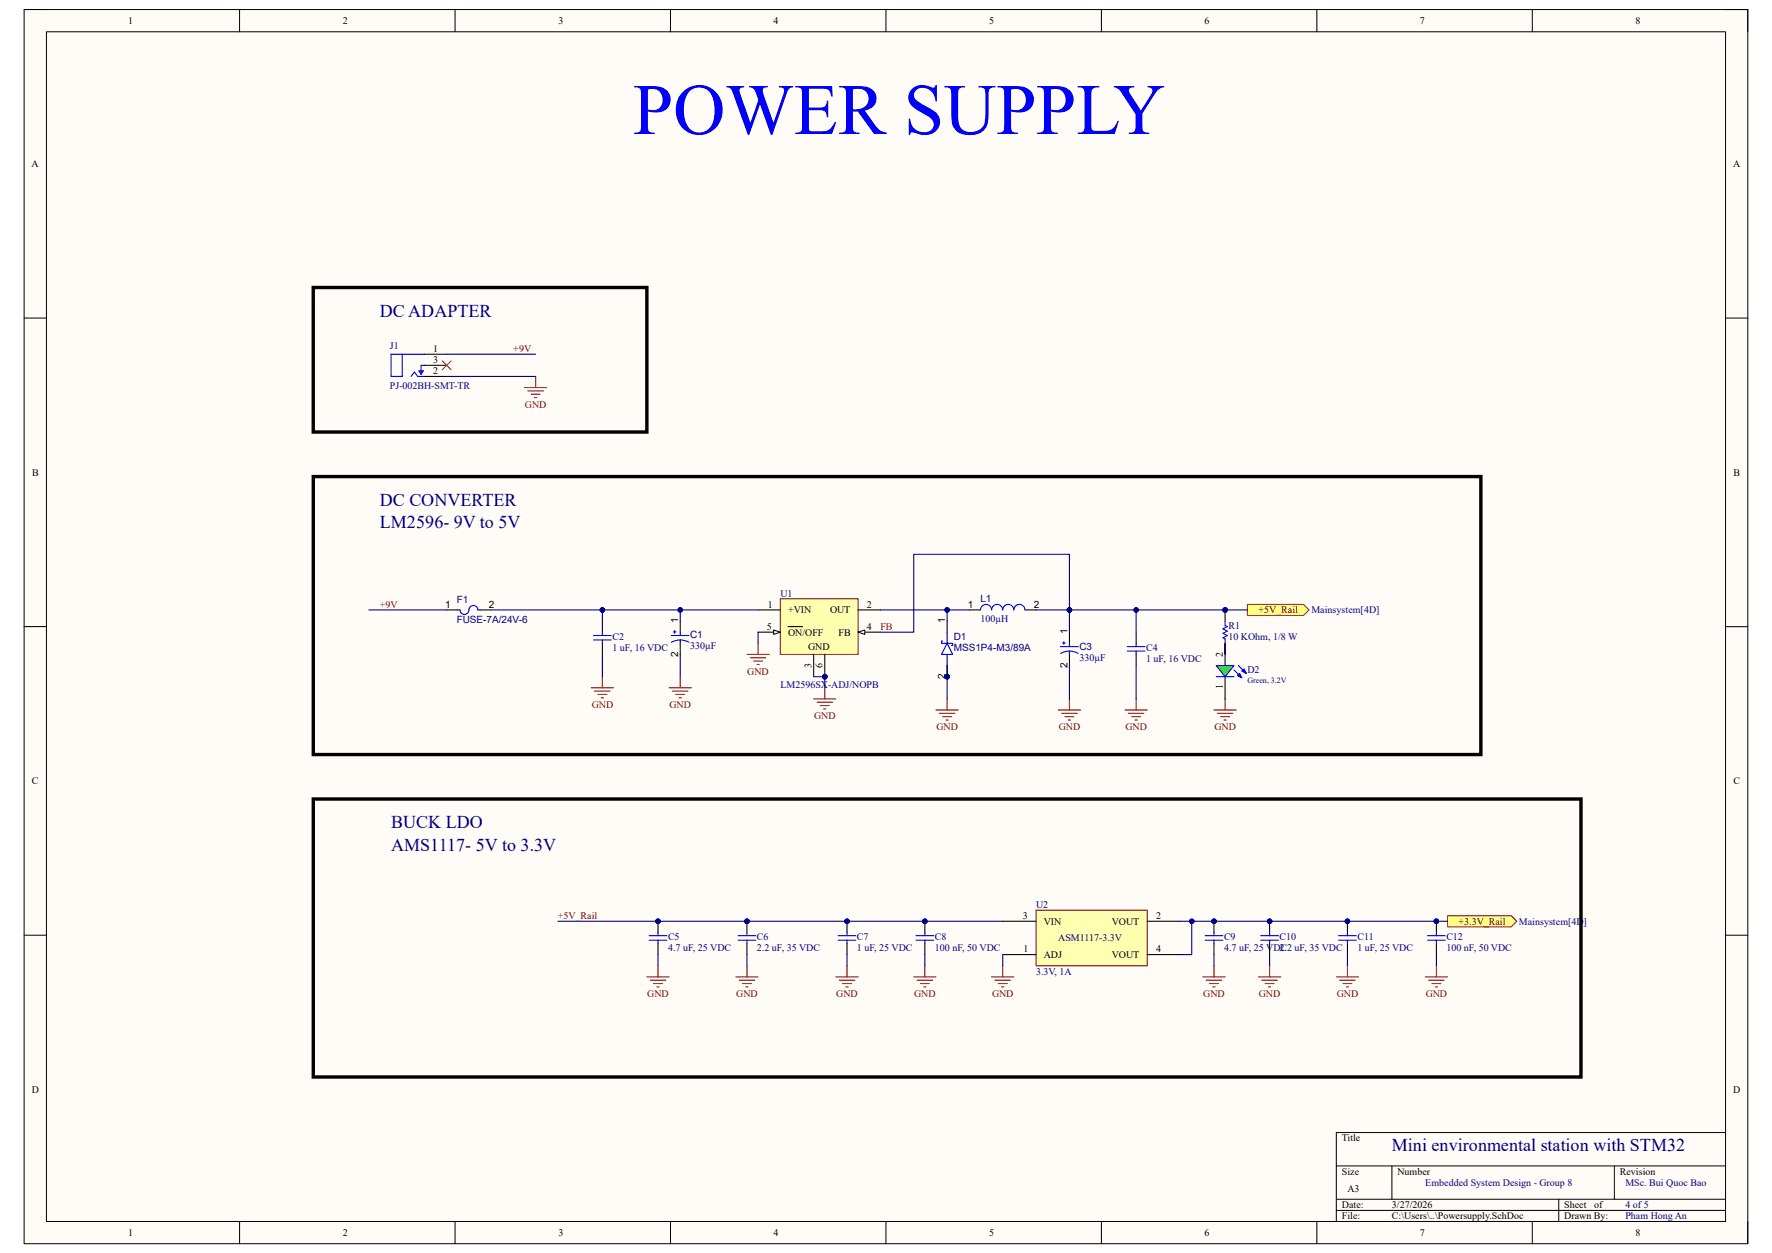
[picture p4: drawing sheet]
<svg xmlns="http://www.w3.org/2000/svg" width="420mm" height="297mm" viewBox="0 0 420 297" stroke-linecap="round" stroke-linejoin="round" font-family="sans-serif">
<path d="M5.7 2.3h408.6v292.5h-408.6z" fill-rule="evenodd" fill="#fffcf8"/>
<path d="M5.7 2.3h408.6v292.5h-408.6z" fill="none" stroke="#000" stroke-width=".24"/>
<path d="M11 7.5h398v282h-398z" fill-rule="evenodd" fill="#fffcf8"/>
<g fill="none" stroke="#000" stroke-width=".24">
<path d="M5.7 2.3h5.3M11 7.5h398v282h-398zM56.8 2.3v5.2M107.8 2.3v5.2M158.9 2.3v5.2M210 2.3v5.2M261 2.3v5.2M312.1 2.3v5.2M363.2 2.3v5.2M409 2.3h5.3v5.2M5.7 75.4h5.3M409 75.4h5.3"/>
<path d="M5.7 148.5h5.3M409 148.5h5.3M5.7 221.7h5.3M409 221.7h5.3M316.7 276.4h92.3M329.9 276.4v7.9M382.6 276.4v7.9M409 268.5h-92.3v21M56.8 289.5v5.3M107.9 289.5v5.3M158.9 289.5v5.3M210 289.5v5.3"/>
<path d="M261 289.5v5.3M312.1 289.5v5.3M316.7 284.3h92.3M316.7 286.9h92.3M363.2 289.5v5.3M369.4 284.3v5.2M414.3 289.5v5.3"/>
</g>
<path d="M245.6 215.7h26.3v13.2h-26.3z" fill-rule="evenodd" fill="#ffffb0"/>
<path d="M245.6 215.7h26.3v13.2h-26.3z" fill="none" stroke="#800000" stroke-width=".24"/>
<path d="M237.7 218.4h7.9M271.9 218.4h7.9M237.7 226.3h7.9M271.9 226.3h7.9" fill="none" stroke="#000" stroke-width=".25"/>
<path d="M216.6 231.6h5.2M217.4 232.3h3.7M218.2 233.1h2.1M218.9 233.9h.6M219.2 228.9v2.7" fill="none" stroke="#800000" stroke-width=".25"/>
<circle cx="156" cy="218.4" r=".52" fill="#000080"/>
<circle cx="156" cy="218.4" r=".52" fill="none" stroke="#000080" stroke-width=".24"/>
<path d="M156 218.4v2.6" fill="none" stroke="#000" stroke-width=".25"/>
<circle cx="156" cy="218.4" r=".52" fill="#000080"/>
<circle cx="156" cy="218.4" r=".52" fill="none" stroke="#000080" stroke-width=".24"/>
<path d="M156 223.6v2.7" fill="none" stroke="#000" stroke-width=".25"/>
<path d="M153.8 221.8h4.3M153.8 222.9h4.3M156 221v.8M156 222.9v.7" fill="none" stroke="#00f" stroke-width=".25"/>
<circle cx="287.7" cy="218.4" r=".52" fill="#000080"/>
<circle cx="287.7" cy="218.4" r=".52" fill="none" stroke="#000080" stroke-width=".24"/>
<path d="M287.7 218.4v2.6" fill="none" stroke="#000" stroke-width=".25"/>
<circle cx="287.7" cy="218.4" r=".52" fill="#000080"/>
<circle cx="287.7" cy="218.4" r=".52" fill="none" stroke="#000080" stroke-width=".24"/>
<path d="M287.7 223.6v2.7" fill="none" stroke="#000" stroke-width=".25"/>
<path d="M285.6 221.8h4.2M285.6 222.9h4.2M287.7 221v.8M287.7 222.9v.7" fill="none" stroke="#00f" stroke-width=".25"/>
<circle cx="177" cy="218.4" r=".52" fill="#000080"/>
<circle cx="177" cy="218.4" r=".52" fill="none" stroke="#000080" stroke-width=".24"/>
<path d="M177 218.4v2.6" fill="none" stroke="#000" stroke-width=".25"/>
<circle cx="177" cy="218.4" r=".52" fill="#000080"/>
<circle cx="177" cy="218.4" r=".52" fill="none" stroke="#000080" stroke-width=".24"/>
<path d="M177 223.6v2.7" fill="none" stroke="#000" stroke-width=".25"/>
<path d="M174.9 221.8h4.2M174.9 222.9h4.2M177 221v.8M177 222.9v.7" fill="none" stroke="#00f" stroke-width=".25"/>
<circle cx="200.8" cy="218.4" r=".52" fill="#000080"/>
<circle cx="200.8" cy="218.4" r=".52" fill="none" stroke="#000080" stroke-width=".24"/>
<path d="M200.8 218.4v2.6" fill="none" stroke="#000" stroke-width=".25"/>
<circle cx="200.8" cy="218.4" r=".52" fill="#000080"/>
<circle cx="200.8" cy="218.4" r=".52" fill="none" stroke="#000080" stroke-width=".24"/>
<path d="M200.8 223.6v2.7" fill="none" stroke="#000" stroke-width=".25"/>
<path d="M198.6 221.8h4.3M198.6 222.9h4.3M200.8 221v.8M200.8 222.9v.7" fill="none" stroke="#00f" stroke-width=".25"/>
<circle cx="219.2" cy="218.4" r=".52" fill="#000080"/>
<circle cx="219.2" cy="218.4" r=".52" fill="none" stroke="#000080" stroke-width=".24"/>
<path d="M219.2 218.4v2.6" fill="none" stroke="#000" stroke-width=".25"/>
<circle cx="219.2" cy="218.4" r=".52" fill="#000080"/>
<circle cx="219.2" cy="218.4" r=".52" fill="none" stroke="#000080" stroke-width=".24"/>
<path d="M219.2 223.6v2.7" fill="none" stroke="#000" stroke-width=".25"/>
<path d="M217.1 221.8h4.2M217.1 222.9h4.2M219.2 221v.8M219.2 222.9v.7" fill="none" stroke="#00f" stroke-width=".25"/>
<circle cx="300.9" cy="218.4" r=".52" fill="#000080"/>
<circle cx="300.9" cy="218.4" r=".52" fill="none" stroke="#000080" stroke-width=".24"/>
<path d="M300.9 218.4v2.6" fill="none" stroke="#000" stroke-width=".25"/>
<circle cx="300.9" cy="218.4" r=".52" fill="#000080"/>
<circle cx="300.9" cy="218.4" r=".52" fill="none" stroke="#000080" stroke-width=".24"/>
<path d="M300.9 223.6v2.7" fill="none" stroke="#000" stroke-width=".25"/>
<path d="M298.8 221.8h4.2M298.8 222.9h4.2M300.9 221v.8M300.9 222.9v.7" fill="none" stroke="#00f" stroke-width=".25"/>
<circle cx="319.4" cy="218.4" r=".52" fill="#000080"/>
<circle cx="319.4" cy="218.4" r=".52" fill="none" stroke="#000080" stroke-width=".24"/>
<path d="M319.4 218.4v2.6" fill="none" stroke="#000" stroke-width=".25"/>
<circle cx="319.4" cy="218.4" r=".52" fill="#000080"/>
<circle cx="319.4" cy="218.4" r=".52" fill="none" stroke="#000080" stroke-width=".24"/>
<path d="M319.4 223.6v2.7" fill="none" stroke="#000" stroke-width=".25"/>
<path d="M317.3 221.8h4.2M317.3 222.9h4.2M319.4 221v.8M319.4 222.9v.7" fill="none" stroke="#00f" stroke-width=".25"/>
<circle cx="340.4" cy="218.4" r=".52" fill="#000080"/>
<circle cx="340.4" cy="218.4" r=".52" fill="none" stroke="#000080" stroke-width=".24"/>
<path d="M340.4 218.4v2.6" fill="none" stroke="#000" stroke-width=".25"/>
<circle cx="340.4" cy="218.4" r=".52" fill="#000080"/>
<circle cx="340.4" cy="218.4" r=".52" fill="none" stroke="#000080" stroke-width=".24"/>
<path d="M142.8 147.2v2.6M142.8 152.5v2.6M269.3 149.8v2.7M269.3 155.1v2.7M290.4 152.5v5.3M290.4 160.4v5.3M340.4 223.6v2.7" fill="none" stroke="#000" stroke-width=".25"/>
<path d="M140.7 150.6h4.2M140.7 151.7h4.2M142.8 149.8v.8M142.8 151.7v.8M267.2 153.3h4.2M267.2 154.3h4.2M269.3 152.5v.8M269.3 154.3v.8M338.3 221.8h4.3M338.3 222.9h4.3M340.4 221v.8M340.4 222.9v.7" fill="none" stroke="#00f" stroke-width=".25"/>
<g fill="none" stroke="#800000" stroke-width=".25">
<path d="M177 155.1h5.3M177.8 155.9h3.7M178.6 156.7h2.1M179.4 157.5h.5M179.7 152.5v2.6M140.1 163h5.3M140.9 163.8h3.7M141.7 164.6h2.1M142.5 165.4h.5M142.8 160.4v2.6M158.6 163h5.3M159.4 163.8h3.7"/>
<path d="M160.2 164.6h2.1M161 165.4h.5M161.2 160.4v2.6M192.8 165.7h5.3M193.6 166.5h3.7M194.4 167.2h2.1M195.2 168h.5M195.5 163v2.7M221.8 168.3h5.3M222.6 169.1h3.7M223.4 169.9h2.1M224.2 170.7h.5"/>
<path d="M224.5 165.7v2.6M250.8 168.3h5.3M251.6 169.1h3.7M252.4 169.9h2.1M253.2 170.7h.5M253.5 165.7v2.6M266.6 168.3h5.3M267.4 169.1h3.7M268.2 169.9h2.1M269 170.7h.5M269.3 165.7v2.6"/>
</g>
<path d="M288.3 157.8h4.2l-2.1 2.6z" fill="#0f0"/>
<path d="M288.3 157.8h4.2l-2.1 2.6zM292.5 158.8l1.8 1.9M293.5 157.8l1.9 1.8M288.3 160.4h4.2" fill="none" stroke="#00f" stroke-width=".25"/>
<path d="M294.9 158.5l.5 1.1-1.1-.5z" fill="#00f"/>
<path d="M294.9 158.5l.5 1.1-1.1-.5z" fill="none" stroke="#00f" stroke-width=".25"/>
<path d="M293.8 159.6l.5 1.1-1-.6z" fill="#00f"/>
<path d="M293.8 159.6l.5 1.1-1-.6z" fill="none" stroke="#00f" stroke-width=".25"/>
<circle cx="290.4" cy="144.6" r=".52" fill="#000080"/>
<circle cx="290.4" cy="144.6" r=".52" fill="none" stroke="#000080" stroke-width=".24"/>
<path d="M290.4 144.6v2.6" fill="none" stroke="#000" stroke-width=".25"/>
<circle cx="290.4" cy="144.6" r=".52" fill="#000080"/>
<circle cx="290.4" cy="144.6" r=".52" fill="none" stroke="#000080" stroke-width=".24"/>
<path d="M290.4 152.5v2.6" fill="none" stroke="#000" stroke-width=".25"/>
<path d="M290.4 147.2v1.1l.5 .2-1.1 .6 1.1 .5-1.1 .5 1.1 .5-1.1 .6 .6 .2v1.1" fill="none" stroke="#00f" stroke-width=".25"/>
<path d="M287.7 168.3h5.3M288.5 169.1h3.7M289.3 169.9h2.1M290.1 170.7h.5M290.4 165.7v2.6" fill="none" stroke="#800000" stroke-width=".25"/>
<path d="M295.6 143.3h13.3l1.4 1.3-1.4 1.3h-13.3z" fill-rule="evenodd" fill="#ffff80"/>
<path d="M295.6 143.3h13.3l1.4 1.3-1.4 1.3h-13.3z" fill="none" stroke="#800000" stroke-width=".24"/>
<path d="M343.1 217.1h15.1l1.3 1.3-1.3 1.3h-15.1z" fill-rule="evenodd" fill="#ffff80"/>
<path d="M343.1 217.1h15.1l1.3 1.3-1.3 1.3h-15.1z" fill="none" stroke="#800000" stroke-width=".24"/>
<g fill="none" stroke="#800000" stroke-width=".25">
<path d="M153.3 231.6h5.3M154.1 232.3h3.7M154.9 233.1h2.1M155.7 233.9h.5M156 228.9v2.7M174.4 231.6h5.3M175.2 232.3h3.7M176 233.1h2.1M176.8 233.9h.5M177 228.9v2.7M198.1 231.6h5.3M198.9 232.3h3.7"/>
<path d="M199.7 233.1h2.1M200.5 233.9h.5M200.8 228.9v2.7M285.1 231.6h5.3M285.9 232.3h3.7M286.7 233.1h2.1M287.5 233.9h.5M287.7 228.9v2.7M298.3 231.6h5.3M299.1 232.3h3.7M299.9 233.1h2.1M300.7 233.9h.5"/>
<path d="M300.9 228.9v2.7M316.7 231.6h5.3M317.5 232.3h3.7M318.3 233.1h2.1M319.1 233.9h.5M319.4 228.9v2.7M337.8 231.6h5.3M338.6 232.3h3.7M339.4 233.1h2.1M340.2 233.9h.5M340.4 228.9v2.7"/>
</g>
<circle cx="195.5" cy="160.4" r=".52" fill="#000080"/>
<circle cx="195.5" cy="160.4" r=".52" fill="none" stroke="#000080" stroke-width=".24"/>
<path d="M184.9 141.9h18.5v13.2h-18.5z" fill-rule="evenodd" fill="#ffffb0"/>
<path d="M184.9 141.9h18.5v13.2h-18.5z" fill="none" stroke="#800000" stroke-width=".24"/>
<path d="M179.7 144.6h5.2M192.8 155.1v5.3M203.4 144.6h5.3M203.4 149.8h5.3" fill="none" stroke="#000" stroke-width=".25"/>
<path d="M203.4 149.8l1.6-.5v1.1z" fill="#f8fcff"/>
<path d="M203.4 149.8l1.6-.5v1.1z" fill="none" stroke="#000" stroke-width=".24"/>
<path d="M179.7 149.8h5.2" fill="none" stroke="#000" stroke-width=".25"/>
<path d="M183.4 149.3l1.5 .5-1.5 .6z" fill="#f8fcff"/>
<path d="M183.4 149.3l1.5 .5-1.5 .6z" fill="none" stroke="#000" stroke-width=".24"/>
<path d="M186.8 148.5h3.4M195.5 155.1v5.3" fill="none" stroke="#000" stroke-width=".25"/>
<circle cx="195.5" cy="160.4" r=".52" fill="#000080"/>
<circle cx="195.5" cy="160.4" r=".52" fill="none" stroke="#000080" stroke-width=".24"/>
<path d="M124.3 91.9h5.3M125.1 92.7h3.7M125.9 93.5h2.1M126.7 94.2h.5M127 89.2v2.7" fill="none" stroke="#800000" stroke-width=".25"/>
<path d="M95.3 84v5.2h-2.6v-5.2h7.9M97.4 89.2l.8-1 .8 1h1.6M99.3 87.9h1l-.5 .8zM100.6 86.6h-.8v2.1M159.1 150.6h4.2M159.6 149.8h.6M159.9 149.5v.6M161.2 151.7l-1.3 .2-.8 .4M161.2 151.7l1.3 .2 .8 .4M161.2 149.8v.8M161.2 151.7v.8M232.4 144.6a1.32 1.32 0 0 1 1.3-1.3 1.32 1.32 0 0 1 1.3 1.3 1.32 1.32 0 0 1 1.3-1.3 1.32 1.32 0 0 1 1.4 1.3 1.32 1.32 0 0 1 1.3-1.3 1.32 1.32 0 0 1 1.3 1.3 1.32 1.32 0 0 1 1.3-1.3 1.32 1.32 0 0 1 1.3 1.3" fill="none" stroke="#00f" stroke-width=".25"/>
<path d="M100.6 86.6h5.3M100.6 84h5.3M100.6 89.2h5.3M161.2 147.2v2.6M161.2 152.5v2.6M229.8 144.6h2.6M242.9 144.6h2.7" fill="none" stroke="#000" stroke-width=".25"/>
<path d="M104.8 85.5l2.1 2.2M106.9 85.5l-2.1 2.2" fill="none" stroke="#f00" stroke-width=".24"/>
<path d="M74.2 68.1h79.1v34.3h-79.1zM74.3 113h276.7v65.9h-276.7zM74.3 189.4h300.4v65.9h-300.4z" fill="none" stroke="#000" stroke-width=".8"/>
<circle cx="224.5" cy="160.4" r=".52" fill="#000080"/>
<circle cx="224.5" cy="160.4" r=".52" fill="none" stroke="#000080" stroke-width=".24"/>
<path d="M224.5 147.2v2.6M224.5 157.8v2.6" fill="none" stroke="#000" stroke-width=".25"/>
<circle cx="224.5" cy="160.4" r=".52" fill="#000080"/>
<circle cx="224.5" cy="160.4" r=".52" fill="none" stroke="#000080" stroke-width=".24"/>
<path d="M108.5 144.6h.5a1.1 1.1 0 0 0 1.3 1 1.1 1.1 0 0 0 .9-1.4 1.06 1.06 0 0 1 1.2-.7 1.06 1.06 0 0 1 .9 1.1h.5M223.4 152h-.2v.5h2.6v.5h-.3M224.5 152.5l1.3 2.6h-2.6zM224.5 149.8v2.7M224.5 155.1v2.7M251.4 153.3h4.2M251.8 152.4h.7M252.1 152.1v.6M253.5 154.3l-1.3 .2-.8 .4M253.5 154.3l.8 .1 1.3 .5M253.5 152.5v.8M253.5 154.3v.8" fill="none" stroke="#00f" stroke-width=".25"/>
<path d="M105.9 144.6h2.6M113.8 144.6h2.6M253.5 149.8v2.7M253.5 155.1v2.7" fill="none" stroke="#000" stroke-width=".25"/>
<path d="M235 231.6h5.3M235.8 232.3h3.7M236.6 233.1h2.1M237.4 233.9h.5M237.7 228.9v2.7" fill="none" stroke="#800000" stroke-width=".25"/>
<path d="M161.2 144.6v2.6M253.5 157.8v7.9" fill="none" stroke="#000080" stroke-width=".25"/>
<circle cx="161.2" cy="144.6" r=".52" fill="#000080"/>
<circle cx="161.2" cy="144.6" r=".52" fill="none" stroke="#000080" stroke-width=".24"/>
<path d="M253.5 144.6v5.2" fill="none" stroke="#000080" stroke-width=".25"/>
<circle cx="253.5" cy="144.6" r=".52" fill="#000080"/>
<circle cx="253.5" cy="144.6" r=".52" fill="none" stroke="#000080" stroke-width=".24"/>
<path d="M161.2 155.1v5.3M224.5 157.8v7.9" fill="none" stroke="#000080" stroke-width=".25"/>
<circle cx="224.5" cy="160.4" r=".52" fill="#000080"/>
<circle cx="224.5" cy="160.4" r=".52" fill="none" stroke="#000080" stroke-width=".24"/>
<path d="M224.5 144.6v2.6" fill="none" stroke="#000080" stroke-width=".25"/>
<circle cx="224.5" cy="144.6" r=".52" fill="#000080"/>
<circle cx="224.5" cy="144.6" r=".52" fill="none" stroke="#000080" stroke-width=".24"/>
<path d="M269.3 144.6v5.2" fill="none" stroke="#000080" stroke-width=".25"/>
<circle cx="269.3" cy="144.6" r=".52" fill="#000080"/>
<circle cx="269.3" cy="144.6" r=".52" fill="none" stroke="#000080" stroke-width=".24"/>
<path d="M142.8 144.6v2.6M269.3 157.8v7.9" fill="none" stroke="#000080" stroke-width=".25"/>
<circle cx="142.8" cy="144.6" r=".52" fill="#000080"/>
<circle cx="142.8" cy="144.6" r=".52" fill="none" stroke="#000080" stroke-width=".24"/>
<path d="M142.8 144.6h36.9M142.8 155.1v5.3M290.4 152.5v2.6" fill="none" stroke="#000080" stroke-width=".25"/>
<circle cx="142.8" cy="144.6" r=".52" fill="#000080"/>
<circle cx="142.8" cy="144.6" r=".52" fill="none" stroke="#000080" stroke-width=".24"/>
<circle cx="161.2" cy="144.6" r=".52" fill="#000080"/>
<circle cx="161.2" cy="144.6" r=".52" fill="none" stroke="#000080" stroke-width=".24"/>
<path d="M253.5 144.6h42.1" fill="none" stroke="#000080" stroke-width=".25"/>
<circle cx="253.5" cy="144.6" r=".52" fill="#000080"/>
<circle cx="253.5" cy="144.6" r=".52" fill="none" stroke="#000080" stroke-width=".24"/>
<circle cx="269.3" cy="144.6" r=".52" fill="#000080"/>
<circle cx="269.3" cy="144.6" r=".52" fill="none" stroke="#000080" stroke-width=".24"/>
<circle cx="290.4" cy="144.6" r=".52" fill="#000080"/>
<circle cx="290.4" cy="144.6" r=".52" fill="none" stroke="#000080" stroke-width=".24"/>
<path d="M132.2 218.4h105.5" fill="none" stroke="#000080" stroke-width=".25"/>
<circle cx="156" cy="218.4" r=".52" fill="#000080"/>
<circle cx="156" cy="218.4" r=".52" fill="none" stroke="#000080" stroke-width=".24"/>
<circle cx="177" cy="218.4" r=".52" fill="#000080"/>
<circle cx="177" cy="218.4" r=".52" fill="none" stroke="#000080" stroke-width=".24"/>
<circle cx="200.8" cy="218.4" r=".52" fill="#000080"/>
<circle cx="200.8" cy="218.4" r=".52" fill="none" stroke="#000080" stroke-width=".24"/>
<circle cx="219.2" cy="218.4" r=".52" fill="#000080"/>
<circle cx="219.2" cy="218.4" r=".52" fill="none" stroke="#000080" stroke-width=".24"/>
<path d="M253.5 144.6v-13.2h-36.9v18.4h-7.9M156 226.3v2.6M177 226.3v2.6M200.8 226.3v2.6M219.2 226.3v2.6M287.7 226.3v2.6M300.9 226.3v2.6M319.4 226.3v2.6M340.4 226.3v2.6" fill="none" stroke="#000080" stroke-width=".25"/>
<circle cx="253.5" cy="144.6" r=".52" fill="#000080"/>
<circle cx="253.5" cy="144.6" r=".52" fill="none" stroke="#000080" stroke-width=".24"/>
<path d="M179.7 149.8v2.7M192.8 160.4h2.7" fill="none" stroke="#000080" stroke-width=".25"/>
<circle cx="195.5" cy="160.4" r=".52" fill="#000080"/>
<circle cx="195.5" cy="160.4" r=".52" fill="none" stroke="#000080" stroke-width=".24"/>
<path d="M195.5 160.4v2.6" fill="none" stroke="#000080" stroke-width=".25"/>
<circle cx="195.5" cy="160.4" r=".52" fill="#000080"/>
<circle cx="195.5" cy="160.4" r=".52" fill="none" stroke="#000080" stroke-width=".24"/>
<path d="M105.9 84h21.1M105.9 89.2h21.1M279.8 218.4h63.3" fill="none" stroke="#000080" stroke-width=".25"/>
<circle cx="282.5" cy="218.4" r=".52" fill="#000080"/>
<circle cx="282.5" cy="218.4" r=".52" fill="none" stroke="#000080" stroke-width=".24"/>
<circle cx="287.7" cy="218.4" r=".52" fill="#000080"/>
<circle cx="287.7" cy="218.4" r=".52" fill="none" stroke="#000080" stroke-width=".24"/>
<circle cx="300.9" cy="218.4" r=".52" fill="#000080"/>
<circle cx="300.9" cy="218.4" r=".52" fill="none" stroke="#000080" stroke-width=".24"/>
<circle cx="319.4" cy="218.4" r=".52" fill="#000080"/>
<circle cx="319.4" cy="218.4" r=".52" fill="none" stroke="#000080" stroke-width=".24"/>
<circle cx="340.4" cy="218.4" r=".52" fill="#000080"/>
<circle cx="340.4" cy="218.4" r=".52" fill="none" stroke="#000080" stroke-width=".24"/>
<path d="M208.7 144.6h21.1" fill="none" stroke="#000080" stroke-width=".25"/>
<circle cx="224.5" cy="144.6" r=".52" fill="#000080"/>
<circle cx="224.5" cy="144.6" r=".52" fill="none" stroke="#000080" stroke-width=".24"/>
<path d="M245.6 144.6h7.9" fill="none" stroke="#000080" stroke-width=".25"/>
<circle cx="253.5" cy="144.6" r=".52" fill="#000080"/>
<circle cx="253.5" cy="144.6" r=".52" fill="none" stroke="#000080" stroke-width=".24"/>
<path d="M87.4 144.6h18.5M116.4 144.6h26.4" fill="none" stroke="#000080" stroke-width=".25"/>
<circle cx="142.8" cy="144.6" r=".52" fill="#000080"/>
<circle cx="142.8" cy="144.6" r=".52" fill="none" stroke="#000080" stroke-width=".24"/>
<path d="M282.5 218.4v7.9h-2.7M237.7 226.3v2.6" fill="none" stroke="#000080" stroke-width=".25"/>
<circle cx="282.5" cy="218.4" r=".52" fill="#000080"/>
<circle cx="282.5" cy="218.4" r=".52" fill="none" stroke="#000080" stroke-width=".24"/>
<text font-size="17.1" fill="#00f" x="150" y="31.8">POWER SUPPLY</text>
<g font-size="4.3" fill="#000080">
<text x="90" y="75.1">DC ADAPTER</text>
<text x="90" y="119.9">DC CONVERTER</text>
<text x="90" y="125.2">LM2596- 9V to 5V</text>
<text x="92.7" y="196.3">BUCK LDO</text>
<text x="92.7" y="201.6">AMS1117- 5V to 3.3V</text>
<text x="329.9" y="272.8">Mini environmental station with STM32</text>
</g>
<g font-size="2.4">
<text x="30.4" y="5.7">1</text>
<text x="81.2" y="5.7">2</text>
<text x="132.4" y="5.7">3</text>
<text x="183.3" y="5.7">4</text>
<text x="234.5" y="5.7">5</text>
<text x="285.5" y="5.7">6</text>
<text x="336.5" y="5.7">7</text>
<text x="387.6" y="5.7">8</text>
<text x="7.5" y="39.6">A</text>
<text x="410.8" y="39.6">A</text>
<text x="102.7" y="83.4">1</text>
<text x="102.7" y="86.1">3</text>
<text x="102.7" y="88.7">2</text>
<text x="7.6" y="112.8">B</text>
<text x="410.9" y="112.8">B</text>
<text x="105.5" y="144.1">1</text>
<text x="115.9" y="144.1">2</text>
<text x="160.7" y="147.7" transform="rotate(-90 160.7 147.7)">1</text>
<text x="181.8" y="149.4">5</text>
<text x="181.9" y="144.1">1</text>
<text x="186.8" y="145.4">+VIN</text>
<text x="196.7" y="145.4">OUT</text>
<text x="205.5" y="144.1">2</text>
<text x="205.5" y="149.4">4</text>
<text x="224" y="147.7" transform="rotate(-90 224 147.7)">1</text>
<text x="229.4" y="144.1">1</text>
<text x="245" y="144.1">2</text>
<text x="160.7" y="155.8" transform="rotate(-90 160.7 155.8)">2</text>
<text x="186.8" y="150.7">ON/OFF</text>
<text x="191.5" y="154.1">GND</text>
<text x="198.8" y="150.7">FB</text>
<text x="253" y="150.4" transform="rotate(-90 253 150.4)">1</text>
<text x="289.9" y="155.7" transform="rotate(-90 289.9 155.7)">2</text>
<text x="192.3" y="158.2" transform="rotate(-90 192.3 158.2)">3</text>
<text x="194.9" y="158.3" transform="rotate(-90 194.9 158.3)">6</text>
<text x="224" y="161" transform="rotate(-90 224 161)">2</text>
<text x="253" y="158.4" transform="rotate(-90 253 158.4)">2</text>
<text x="289.9" y="163.4" transform="rotate(-90 289.9 163.4)">1</text>
<text x="7.6" y="185.9">C</text>
<text x="410.8" y="185.9">C</text>
<text x="242.4" y="217.8">3</text>
<text x="247.4" y="219.2">VIN</text>
<text x="263.5" y="219.2">VOUT</text>
<text x="274" y="217.8">2</text>
<text x="242.6" y="225.8">1</text>
<text x="247.4" y="227.1">ADJ</text>
<text x="263.5" y="227.1">VOUT</text>
<text x="274" y="225.8">4</text>
<text x="7.5" y="259">D</text>
<text x="410.8" y="259">D</text>
<text x="318.1" y="270.6">Title</text>
<text x="318.1" y="278.5">Size</text>
<text x="331.2" y="278.5">Number</text>
<text x="383.9" y="278.5">Revision</text>
<text x="318.1" y="286.4">Date:</text>
<text x="319.4" y="282.4">A3</text>
<text x="329.9" y="286.4">3/27/2026</text>
<text x="370.8" y="286.4">Sheet</text>
<text x="377.8" y="286.4">of</text>
<text x="30.4" y="293">1</text>
<text x="81.2" y="293">2</text>
<text x="132.4" y="293">3</text>
<text x="183.3" y="293">4</text>
<text x="234.5" y="293">5</text>
<text x="285.5" y="293">6</text>
<text x="318.1" y="289">File:</text>
<text x="329.9" y="289">C:\Users\..\Powersupply.SchDoc</text>
<text x="336.5" y="293">7</text>
<text x="370.8" y="289">Drawn By:</text>
<text x="387.6" y="293">8</text>
</g>
<g font-size="2.4" fill="#000080">
<text x="92.4" y="82.6">J1</text>
<text x="92.4" y="92.1">PJ-002BH-SMT-TR</text>
<text x="108.2" y="143">F1</text>
<text x="185" y="141.4">U1</text>
<text x="232.4" y="142.7">L1</text>
<text x="108.2" y="147.7">FUSE-7A/24V-6</text>
<text x="232.4" y="147.5">100µH</text>
<text x="291.2" y="149.1">R1</text>
<text x="310.8" y="145.4">Mainsystem[4D]</text>
<text x="145.2" y="151.7">C2</text>
<text x="145.2" y="154.3">1 uF, 16 VDC</text>
<text x="163.6" y="153.9">330µF</text>
<text x="163.6" y="151.3">C1</text>
<text x="226.1" y="151.7">D1</text>
<text x="226.1" y="154.3">MSS1P4-M3/89A</text>
<text x="255.8" y="154">C3</text>
<text x="271.7" y="154.3">C4</text>
<text x="291.2" y="151.7">10 KOhm, 1/8 W</text>
<text x="255.8" y="156.6">330µF</text>
<text x="271.7" y="157">1 uF, 16 VDC</text>
<text x="295.7" y="159.6">D2</text>
<text x="185" y="163">LM2596SX-ADJ/NOPB</text>
<text x="245.6" y="215.2">U2</text>
<text x="360" y="219.2">Mainsystem[4D]</text>
<text x="158.3" y="222.9">C5</text>
<text x="158.3" y="225.5">4.7 uF, 25 VDC</text>
<text x="179.4" y="222.9">C6</text>
<text x="179.4" y="225.5">2.2 uF, 35 VDC</text>
<text x="203.1" y="222.9">C7</text>
<text x="203.1" y="225.5">1 uF, 25 VDC</text>
<text x="221.6" y="222.9">C8</text>
<text x="221.6" y="225.5">100 nF, 50 VDC</text>
<text x="250.8" y="223.1">ASM1117-3.3V</text>
<text x="290.1" y="222.9">C9</text>
<text x="290.1" y="225.5">4.7 uF, 25 VDC</text>
<text x="303.3" y="222.9">C10</text>
<text x="303.3" y="225.5">2.2 uF, 35 VDC</text>
<text x="321.7" y="222.9">C11</text>
<text x="321.7" y="225.5">1 uF, 25 VDC</text>
<text x="342.8" y="222.9">C12</text>
<text x="342.8" y="225.5">100 nF, 50 VDC</text>
<text x="245.6" y="231.1">3.3V, 1A</text>
<text x="337.8" y="281.1">Embedded System Design - Group 8</text>
<text x="385.2" y="281.1">MSc. Bui Quoc Bao</text>
<text x="385.2" y="286.4">4 of 5</text>
<text x="385.2" y="289">Pham Hong An</text>
</g>
<g font-size="2.4" fill="#800000">
<text x="121.7" y="83.4">+9V</text>
<text x="124.4" y="96.6">GND</text>
<text x="90" y="144.1">+9V</text>
<text x="208.7" y="149.4">FB</text>
<text x="298.3" y="145.4">+5V_Rail</text>
<text x="177.1" y="159.9">GND</text>
<text x="140.3" y="167.8">GND</text>
<text x="158.7" y="167.8">GND</text>
<text x="193" y="170.4">GND</text>
<text x="222" y="173.1">GND</text>
<text x="251" y="173.1">GND</text>
<text x="266.7" y="173.1">GND</text>
<text x="287.8" y="173.1">GND</text>
<text x="132.2" y="217.8">+5V_Rail</text>
<text x="345.7" y="219.2">+3.3V_Rail</text>
<text x="153.4" y="236.3">GND</text>
<text x="174.5" y="236.3">GND</text>
<text x="198.2" y="236.3">GND</text>
<text x="216.7" y="236.3">GND</text>
<text x="235.1" y="236.3">GND</text>
<text x="285.2" y="236.3">GND</text>
<text x="298.4" y="236.3">GND</text>
<text x="316.8" y="236.3">GND</text>
<text x="337.9" y="236.3">GND</text>
</g>
<text font-size="1.9" fill="#000080" x="295.7" y="161.8">Green, 3.2V</text>
</svg>
